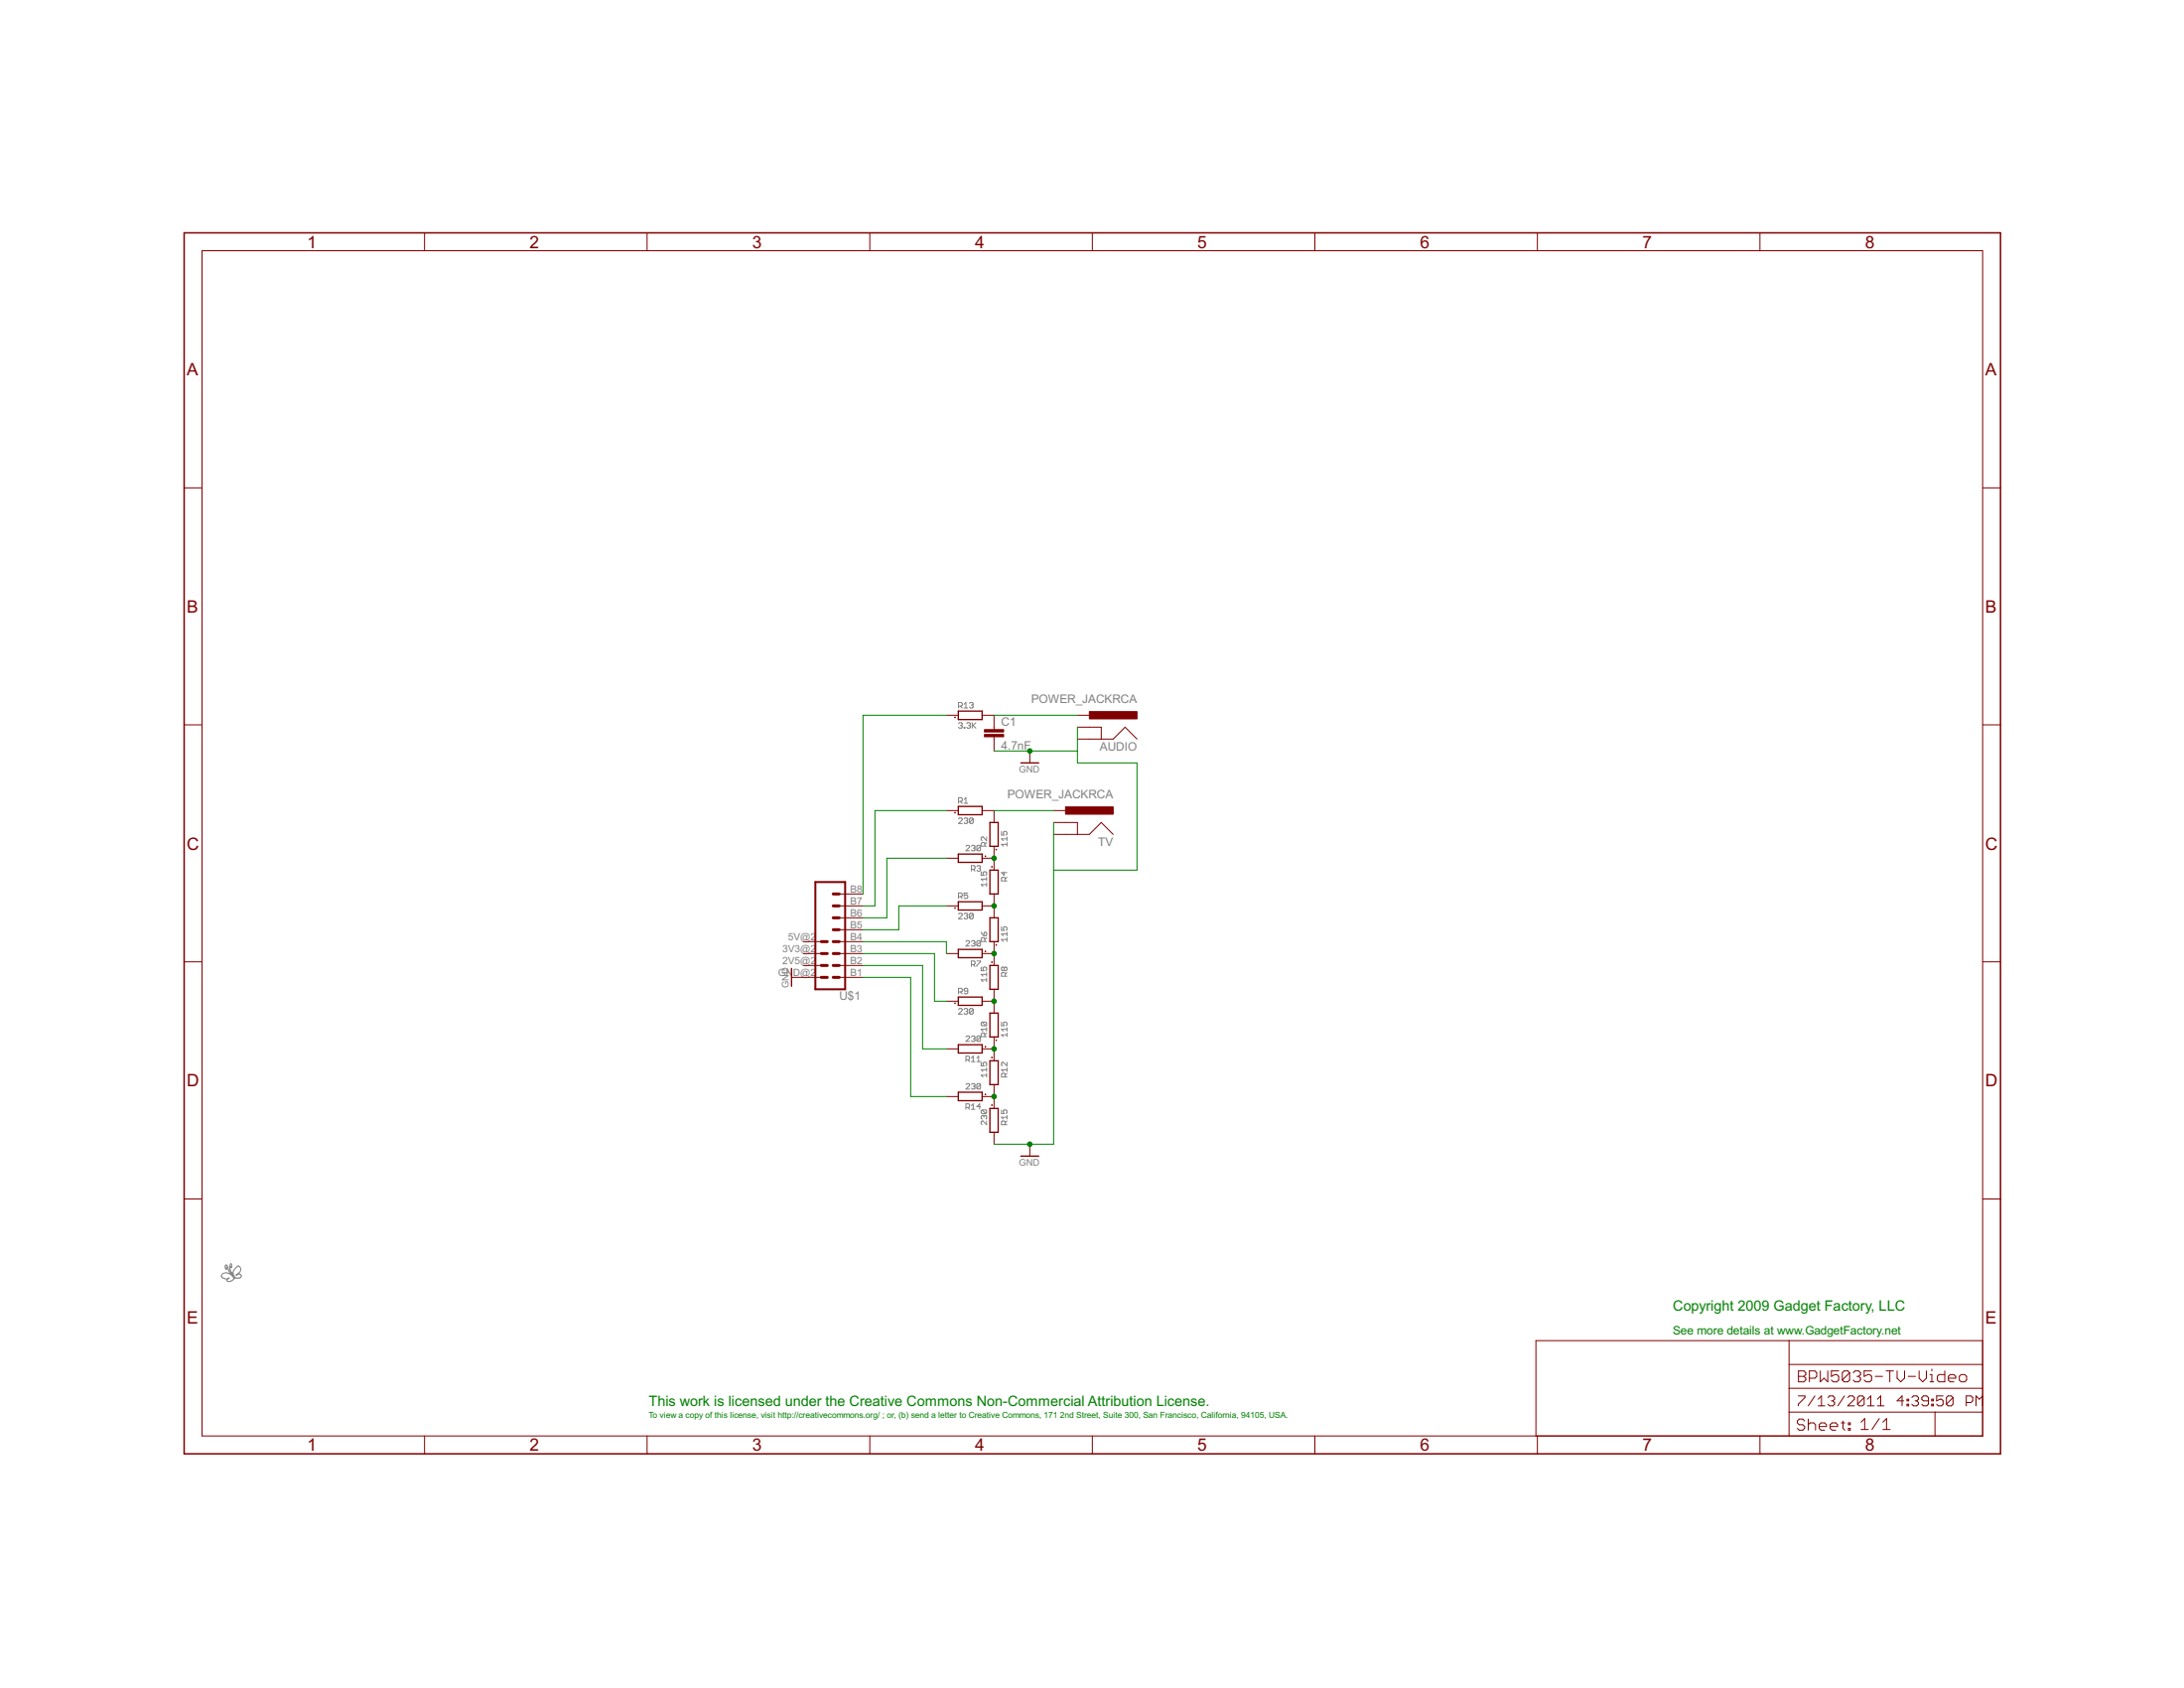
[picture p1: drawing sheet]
<svg xmlns="http://www.w3.org/2000/svg" width="279mm" height="216mm" viewBox="0 0 279 216" stroke-linecap="round" stroke-linejoin="round" font-family="sans-serif">
<g fill="#808080" stroke="#808080" stroke-width=".13">
<path d="M122.6 105.3h.5z"/>
<path d="M122.6 105.3l.5-.4z"/>
<path d="M123.1 104.7v.2z"/>
<path d="M123 104.6l.1 .1z"/>
<path d="M122.7 104.6h.3z"/>
<path d="M122.6 104.7l.1-.1z"/>
<path d="M123.3 104.7l.1-.1z"/>
<path d="M123.4 104.6h.3z"/>
<path d="M123.7 104.6l.1 .1z"/>
<path d="M123.8 104.7v.2z"/>
<path d="M123.7 105l.1-.1z"/>
<path d="M123.6 105h.1z"/>
<path d="M123.7 105l.1 .1z"/>
<path d="M123.8 105.1v.1z"/>
<path d="M123.8 105.2l-.1 .1z"/>
<path d="M123.4 105.3h.3z"/>
<path d="M123.3 105.2l.1 .1z"/>
<path d="M124 104.7v.5z"/>
<path d="M124 104.7l.1-.1z"/>
<path d="M124.1 104.6h.3z"/>
<path d="M124.4 104.6l.1 .1z"/>
<path d="M124.5 104.7v.5z"/>
<path d="M124.5 105.2l-.1 .1z"/>
<path d="M124.1 105.3h.3z"/>
<path d="M124 105.2l.1 .1z"/>
<path d="M124 105.2l.5-.5z"/>
<path d="M128.1 108l.3 .2z"/>
<path d="M128.1 108h.7z"/>
<path d="M128.8 107.8v.4z"/>
<path d="M128.1 107.3l.3 .2z"/>
<path d="M128.1 107.3h.7z"/>
<path d="M128.8 107v.5z"/>
<path d="M128.1 106.3v.5z"/>
<path d="M128.1 106.8h.4z"/>
<path d="M128.4 106.6l.1 .2z"/>
<path d="M128.4 106.5v.1z"/>
<path d="M128.5 106.3l-.1 .2z"/>
<path d="M128.5 106.3h.2z"/>
<path d="M128.7 106.3l.1 .2z"/>
<path d="M128.8 106.5v.2z"/>
<path d="M128.7 106.8l.1-.1z"/>
<path d="M123.6 108.8h.4z"/>
<path d="M123.6 108.8l.4-.4z"/>
<path d="M124 108.2v.2z"/>
<path d="M123.9 108.1l.1 .1z"/>
<path d="M123.7 108.1h.2z"/>
<path d="M123.7 108.1l-.1 .1z"/>
<path d="M124.3 108.2l.1-.1z"/>
<path d="M124.4 108.1h.2z"/>
<path d="M124.6 108.1l.1 .1z"/>
<path d="M124.7 108.2v.2z"/>
<path d="M124.7 108.4l-.1 .1z"/>
<path d="M124.5 108.5h.1z"/>
<path d="M124.6 108.5l.1 .1z"/>
<path d="M124.7 108.6v.1z"/>
<path d="M124.7 108.7l-.1 .1z"/>
<path d="M124.4 108.8h.2z"/>
<path d="M124.3 108.7l.1 .1z"/>
<path d="M125 108.2v.5z"/>
<path d="M125 108.2l.1-.1z"/>
<path d="M125.1 108.1h.2z"/>
<path d="M125.3 108.1l.1 .1z"/>
<path d="M125.4 108.2v.5z"/>
<path d="M125.4 108.7l-.1 .1z"/>
<path d="M125.1 108.8h.2z"/>
<path d="M125 108.7l.1 .1z"/>
<path d="M125 108.7l.4-.5z"/>
<path d="M125.5 113.1l.3 .3z"/>
<path d="M125.5 113.1h.7z"/>
<path d="M126.2 112.9v.5z"/>
<path d="M125.5 112.4l.3 .3z"/>
<path d="M125.5 112.4h.7z"/>
<path d="M126.2 112.2v.5z"/>
<path d="M125.5 111.5v.5z"/>
<path d="M125.5 112h.4z"/>
<path d="M125.8 111.7l.1 .3z"/>
<path d="M125.8 111.6v.1z"/>
<path d="M125.8 111.6l.1-.1z"/>
<path d="M125.9 111.5h.2z"/>
<path d="M126.1 111.5l.1 .1z"/>
<path d="M126.2 111.6v.2z"/>
<path d="M126.2 111.8l-.1 .2z"/>
<path d="M122.6 117.5h.5z"/>
<path d="M122.6 117.5l.5-.4z"/>
<path d="M123.1 116.9v.2z"/>
<path d="M123 116.8l.1 .1z"/>
<path d="M122.7 116.8h.3z"/>
<path d="M122.6 116.9l.1-.1z"/>
<path d="M123.3 116.9l.1-.1z"/>
<path d="M123.4 116.8h.3z"/>
<path d="M123.7 116.8l.1 .1z"/>
<path d="M123.8 116.9v.2z"/>
<path d="M123.7 117.2l.1-.1z"/>
<path d="M123.6 117.2h.1z"/>
<path d="M123.7 117.2l.1 .1z"/>
<path d="M123.8 117.3v.1z"/>
<path d="M123.8 117.4l-.1 .1z"/>
<path d="M123.4 117.5h.3z"/>
<path d="M123.3 117.4l.1 .1z"/>
<path d="M124 116.9v.5z"/>
<path d="M124 116.9l.1-.1z"/>
<path d="M124.1 116.8h.3z"/>
<path d="M124.4 116.8l.1 .1z"/>
<path d="M124.5 116.9v.5z"/>
<path d="M124.5 117.4l-.1 .1z"/>
<path d="M124.1 117.5h.3z"/>
<path d="M124 117.4l.1 .1z"/>
<path d="M124 117.4l.5-.5z"/>
<path d="M128.1 120.2l.3 .2z"/>
<path d="M128.1 120.2h.7z"/>
<path d="M128.8 119.9v.5z"/>
<path d="M128.1 119.5l.3 .2z"/>
<path d="M128.1 119.5h.7z"/>
<path d="M128.8 119.2v.5z"/>
<path d="M128.1 118.5v.5z"/>
<path d="M128.1 119h.4z"/>
<path d="M128.4 118.8l.1 .2z"/>
<path d="M128.4 118.7v.1z"/>
<path d="M128.5 118.5l-.1 .2z"/>
<path d="M128.5 118.5h.2z"/>
<path d="M128.7 118.5l.1 .2z"/>
<path d="M128.8 118.7v.2z"/>
<path d="M128.7 119l.1-.1z"/>
<path d="M123.6 121h.4z"/>
<path d="M123.6 121l.4-.5z"/>
<path d="M124 120.4v.1z"/>
<path d="M123.9 120.3l.1 .1z"/>
<path d="M123.7 120.3h.2z"/>
<path d="M123.7 120.3l-.1 .1z"/>
<path d="M124.3 120.4l.1-.1z"/>
<path d="M124.4 120.3h.2z"/>
<path d="M124.6 120.3l.1 .1z"/>
<path d="M124.7 120.4v.1z"/>
<path d="M124.7 120.5l-.1 .2z"/>
<path d="M124.5 120.7h.1z"/>
<path d="M124.6 120.7l.1 .1z"/>
<path d="M124.7 120.8v.1z"/>
<path d="M124.7 120.9l-.1 .1z"/>
<path d="M124.4 121h.2z"/>
<path d="M124.3 120.9l.1 .1z"/>
<path d="M125 120.4v.5z"/>
<path d="M125 120.4l.1-.1z"/>
<path d="M125.1 120.3h.2z"/>
<path d="M125.3 120.3l.1 .1z"/>
<path d="M125.4 120.4v.5z"/>
<path d="M125.4 120.9l-.1 .1z"/>
<path d="M125.1 121h.2z"/>
<path d="M125 120.9l.1 .1z"/>
<path d="M125 120.9l.4-.5z"/>
<path d="M125.5 125.3l.3 .3z"/>
<path d="M125.5 125.3h.7z"/>
<path d="M126.2 125.1v.5z"/>
<path d="M125.5 124.6l.3 .3z"/>
<path d="M125.5 124.6h.7z"/>
<path d="M126.2 124.4v.5z"/>
<path d="M125.5 123.7v.5z"/>
<path d="M125.5 124.2h.4z"/>
<path d="M125.8 123.9l.1 .3z"/>
<path d="M125.8 123.8v.1z"/>
<path d="M125.8 123.8l.1-.1z"/>
<path d="M125.9 123.7h.2z"/>
<path d="M126.1 123.7l.1 .1z"/>
<path d="M126.2 123.8v.2z"/>
<path d="M126.2 124l-.1 .2z"/>
<path d="M122.6 129.7h.5z"/>
<path d="M122.6 129.7l.5-.5z"/>
<path d="M123.1 129.1v.1z"/>
<path d="M123 129l.1 .1z"/>
<path d="M122.7 129h.3z"/>
<path d="M122.7 129l-.1 .1z"/>
<path d="M123.4 129l-.1 .1z"/>
<path d="M123.4 129h.3z"/>
<path d="M123.7 129l.1 .1z"/>
<path d="M123.8 129.1v.1z"/>
<path d="M123.8 129.2l-.1 .1z"/>
<path d="M123.6 129.3h.1z"/>
<path d="M123.7 129.3l.1 .2z"/>
<path d="M123.8 129.5v.1z"/>
<path d="M123.8 129.6l-.1 .1z"/>
<path d="M123.4 129.7h.3z"/>
<path d="M123.3 129.6l.1 .1z"/>
<path d="M124 129.1v.5z"/>
<path d="M124.1 129l-.1 .1z"/>
<path d="M124.1 129h.3z"/>
<path d="M124.4 129l.1 .1z"/>
<path d="M124.5 129.1v.5z"/>
<path d="M124.5 129.6l-.1 .1z"/>
<path d="M124.1 129.7h.3z"/>
<path d="M124 129.6l.1 .1z"/>
<path d="M124 129.6l.5-.5z"/>
<path d="M128.1 132.4l.3 .2z"/>
<path d="M128.1 132.4h.7z"/>
<path d="M128.8 132.1v.5z"/>
<path d="M128.1 131.7l.3 .2z"/>
<path d="M128.1 131.7h.7z"/>
<path d="M128.8 131.4v.5z"/>
<path d="M128.1 130.7v.5z"/>
<path d="M128.1 131.2h.4z"/>
<path d="M128.4 131l.1 .2z"/>
<path d="M128.4 130.9v.1z"/>
<path d="M128.5 130.7l-.1 .2z"/>
<path d="M128.5 130.7h.2z"/>
<path d="M128.7 130.7l.1 .2z"/>
<path d="M128.8 130.9v.2z"/>
<path d="M128.7 131.2l.1-.1z"/>
<path d="M123.6 133.2h.4z"/>
<path d="M123.6 133.2l.4-.5z"/>
<path d="M124 132.6v.1z"/>
<path d="M123.9 132.5l.1 .1z"/>
<path d="M123.7 132.5h.2z"/>
<path d="M123.7 132.5l-.1 .1z"/>
<path d="M124.3 132.6l.1-.1z"/>
<path d="M124.4 132.5h.2z"/>
<path d="M124.6 132.5l.1 .1z"/>
<path d="M124.7 132.6v.1z"/>
<path d="M124.7 132.7l-.1 .2z"/>
<path d="M124.5 132.9h.1z"/>
<path d="M124.6 132.9l.1 .1z"/>
<path d="M124.7 133v.1z"/>
<path d="M124.7 133.1l-.1 .1z"/>
<path d="M124.4 133.2h.2z"/>
<path d="M124.3 133.1l.1 .1z"/>
<path d="M125 132.6v.5z"/>
<path d="M125 132.6l.1-.1z"/>
<path d="M125.1 132.5h.2z"/>
<path d="M125.3 132.5l.1 .1z"/>
<path d="M125.4 132.6v.5z"/>
<path d="M125.4 133.1l-.1 .1z"/>
<path d="M125.1 133.2h.2z"/>
<path d="M125 133.1l.1 .1z"/>
<path d="M125 133.1l.4-.5z"/>
<path d="M125.5 137.5l.3 .3z"/>
<path d="M125.5 137.5h.7z"/>
<path d="M126.2 137.3v.5z"/>
<path d="M125.5 136.8l.3 .3z"/>
<path d="M125.5 136.8h.7z"/>
<path d="M126.2 136.6v.5z"/>
<path d="M125.5 135.9v.4z"/>
<path d="M125.5 136.3h.4z"/>
<path d="M125.8 136.1l.1 .2z"/>
<path d="M125.8 136v.1z"/>
<path d="M125.8 136l.1-.1z"/>
<path d="M125.9 135.9h.2z"/>
<path d="M126.1 135.9l.1 .1z"/>
<path d="M126.2 136v.2z"/>
<path d="M126.2 136.2l-.1 .1z"/>
<path d="M122.6 92.5l.1-.1z"/>
<path d="M122.7 92.4h.3z"/>
<path d="M123 92.4l.1 .1z"/>
<path d="M123.1 92.5v.2z"/>
<path d="M123.1 92.7l-.1 .1z"/>
<path d="M122.9 92.8h.1z"/>
<path d="M123 92.8l.1 .1z"/>
<path d="M123.1 92.9v.1z"/>
<path d="M123 93.1l.1-.1z"/>
<path d="M122.7 93.1h.3z"/>
<path d="M122.6 93l.1 .1z"/>
<path d="M123.3 93v.1z"/>
<path d="M123.3 93h.1z"/>
<path d="M123.4 93v.1z"/>
<path d="M123.3 93.1h.1z"/>
<path d="M123.7 92.5l.1-.1z"/>
<path d="M123.8 92.4h.2z"/>
<path d="M124 92.4l.1 .1z"/>
<path d="M124.1 92.5v.2z"/>
<path d="M124.1 92.7l-.1 .1z"/>
<path d="M123.9 92.8h.1z"/>
<path d="M124 92.8l.1 .1z"/>
<path d="M124.1 92.9v.1z"/>
<path d="M124.1 93l-.1 .1z"/>
<path d="M123.8 93.1h.2z"/>
<path d="M123.7 93l.1 .1z"/>
<path d="M124.4 92.4v.7z"/>
<path d="M124.4 92.9l.4-.5z"/>
<path d="M124.5 92.8l.3 .3z"/>
<path d="M123.6 139.3h.4z"/>
<path d="M123.6 139.3l.4-.5z"/>
<path d="M124 138.7v.1z"/>
<path d="M123.9 138.6l.1 .1z"/>
<path d="M123.7 138.6h.2z"/>
<path d="M123.6 138.7l.1-.1z"/>
<path d="M124.3 138.7l.1-.1z"/>
<path d="M124.4 138.6h.2z"/>
<path d="M124.6 138.6l.1 .1z"/>
<path d="M124.7 138.7v.1z"/>
<path d="M124.7 138.8l-.1 .1z"/>
<path d="M124.5 138.9h.1z"/>
<path d="M124.6 138.9l.1 .2z"/>
<path d="M124.7 139.1v.1z"/>
<path d="M124.7 139.2l-.1 .1z"/>
<path d="M124.4 139.3h.2z"/>
<path d="M124.3 139.2l.1 .1z"/>
<path d="M125 138.7v.5z"/>
<path d="M125 138.7l.1-.1z"/>
<path d="M125.1 138.6h.2z"/>
<path d="M125.3 138.6l.1 .1z"/>
<path d="M125.4 138.7v.5z"/>
<path d="M125.3 139.3l.1-.1z"/>
<path d="M125.1 139.3h.2z"/>
<path d="M125 139.2l.1 .1z"/>
<path d="M125.4 138.7l-.4 .5z"/>
<path d="M126.2 143.4v.4z"/>
<path d="M125.8 143.4l.4 .4z"/>
<path d="M125.6 143.4h.2z"/>
<path d="M125.5 143.5l.1-.1z"/>
<path d="M125.5 143.5v.2z"/>
<path d="M125.5 143.7l.1 .1z"/>
<path d="M125.5 143l.1 .1z"/>
<path d="M125.5 142.8v.2z"/>
<path d="M125.5 142.8l.1-.1z"/>
<path d="M125.6 142.7h.2z"/>
<path d="M125.8 142.7l.1 .1z"/>
<path d="M125.9 142.8v.1z"/>
<path d="M126 142.7l-.1 .1z"/>
<path d="M126 142.7h.1z"/>
<path d="M126.1 142.7l.1 .1z"/>
<path d="M126.2 142.8v.2z"/>
<path d="M126.2 143l-.1 .1z"/>
<path d="M125.6 142.4h.5z"/>
<path d="M125.5 142.3l.1 .1z"/>
<path d="M125.5 142.1v.2z"/>
<path d="M125.5 142.1l.1-.1z"/>
<path d="M125.6 142h.5z"/>
<path d="M126.1 142l.1 .1z"/>
<path d="M126.2 142.1v.2z"/>
<path d="M126.2 142.3l-.1 .1z"/>
<path d="M125.6 142l.5 .4z"/>
<path d="M122.6 102v.7z"/>
<path d="M122.6 102h.4z"/>
<path d="M123 102l.1 .2z"/>
<path d="M123.1 102.2v.2z"/>
<path d="M123.1 102.4l-.1 .1z"/>
<path d="M122.6 102.5h.4z"/>
<path d="M122.9 102.5l.2 .2z"/>
<path d="M123.3 102.3l.3-.3z"/>
<path d="M123.6 102v.7z"/>
<path d="M123.3 102.7h.5z"/>
<path d="M125.5 108.2h.7z"/>
<path d="M125.5 107.9v.3z"/>
<path d="M125.5 107.9l.1-.1z"/>
<path d="M125.6 107.8h.3z"/>
<path d="M125.9 107.8l.1 .1z"/>
<path d="M126 107.9v.3z"/>
<path d="M126 108l.2-.2z"/>
<path d="M126.2 107v.5z"/>
<path d="M125.8 107l.4 .5z"/>
<path d="M125.6 107h.2z"/>
<path d="M125.6 107l-.1 .2z"/>
<path d="M125.5 107.2v.2z"/>
<path d="M125.5 107.4l.1 .1z"/>
<path d="M124.3 110.7v.7z"/>
<path d="M124.3 110.7h.3z"/>
<path d="M124.6 110.7l.1 .1z"/>
<path d="M124.7 110.8v.3z"/>
<path d="M124.7 111.1l-.1 .1z"/>
<path d="M124.3 111.2h.3z"/>
<path d="M124.5 111.2l.2 .2z"/>
<path d="M125 110.8l.1-.1z"/>
<path d="M125.1 110.7h.2z"/>
<path d="M125.3 110.7l.1 .1z"/>
<path d="M125.4 110.8v.2z"/>
<path d="M125.4 111l-.1 .1z"/>
<path d="M125.2 111.1h.1z"/>
<path d="M125.3 111.1l.1 .1z"/>
<path d="M125.4 111.2v.1z"/>
<path d="M125.4 111.3l-.1 .1z"/>
<path d="M125.1 111.4h.2z"/>
<path d="M125 111.3l.1 .1z"/>
<path d="M128.1 112.7h.7z"/>
<path d="M128.1 112.3v.4z"/>
<path d="M128.1 112.3l.1-.1z"/>
<path d="M128.2 112.2h.3z"/>
<path d="M128.5 112.2l.1 .1z"/>
<path d="M128.6 112.3v.4z"/>
<path d="M128.6 112.4l.2-.2z"/>
<path d="M128.1 111.6h.7z"/>
<path d="M128.1 111.6l.4 .4z"/>
<path d="M128.5 111.5v.5z"/>
<path d="M122.6 114.2v.7z"/>
<path d="M122.6 114.2h.4z"/>
<path d="M123 114.2l.1 .1z"/>
<path d="M123.1 114.3v.3z"/>
<path d="M123 114.7l.1-.1z"/>
<path d="M122.6 114.7h.4z"/>
<path d="M122.9 114.7l.2 .2z"/>
<path d="M123.3 114.2h.5z"/>
<path d="M123.3 114.2v.4z"/>
<path d="M123.3 114.6l.3-.2z"/>
<path d="M123.6 114.4h.1z"/>
<path d="M123.7 114.4l.1 .2z"/>
<path d="M123.8 114.6v.2z"/>
<path d="M123.7 114.9l.1-.1z"/>
<path d="M123.4 114.9h.3z"/>
<path d="M123.3 114.8l.1 .1z"/>
<path d="M125.5 120.4h.7z"/>
<path d="M125.5 120.1v.3z"/>
<path d="M125.5 120.1l.1-.2z"/>
<path d="M125.6 119.9h.3z"/>
<path d="M125.9 119.9l.1 .2z"/>
<path d="M126 120.1v.3z"/>
<path d="M126 120.2l.2-.3z"/>
<path d="M125.5 119.2l.1 .3z"/>
<path d="M125.6 119.5l.3 .2z"/>
<path d="M125.9 119.7h.2z"/>
<path d="M126.1 119.7l.1-.1z"/>
<path d="M126.2 119.4v.2z"/>
<path d="M126.1 119.2l.1 .2z"/>
<path d="M126 119.2h.1z"/>
<path d="M126 119.2l-.1 .2z"/>
<path d="M125.9 119.4v.3z"/>
<path d="M124.3 122.9v.7z"/>
<path d="M124.3 122.9h.3z"/>
<path d="M124.6 122.9l.1 .1z"/>
<path d="M124.7 123v.3z"/>
<path d="M124.7 123.3l-.1 .1z"/>
<path d="M124.3 123.4h.3z"/>
<path d="M124.5 123.4l.2 .2z"/>
<path d="M125 122.9h.4z"/>
<path d="M125.4 122.9v.1z"/>
<path d="M125.4 123l-.4 .5z"/>
<path d="M125 123.5v.1z"/>
<path d="M128.1 124.9h.7z"/>
<path d="M128.1 124.5v.4z"/>
<path d="M128.1 124.5l.1-.1z"/>
<path d="M128.2 124.4h.3z"/>
<path d="M128.5 124.4l.1 .1z"/>
<path d="M128.6 124.5v.4z"/>
<path d="M128.8 124.4l-.2 .2z"/>
<path d="M128.1 124l.1 .2z"/>
<path d="M128.1 123.8v.2z"/>
<path d="M128.1 123.8l.1-.1z"/>
<path d="M128.2 123.7h.2z"/>
<path d="M128.4 123.7l.1 .1z"/>
<path d="M128.5 123.8l.1-.1z"/>
<path d="M128.6 123.7h.1z"/>
<path d="M128.7 123.7l.1 .1z"/>
<path d="M128.8 123.8v.2z"/>
<path d="M128.8 124l-.1 .2z"/>
<path d="M128.6 124.2h.1z"/>
<path d="M128.5 124l.1 .2z"/>
<path d="M128.5 124l-.1 .2z"/>
<path d="M128.2 124.2h.2z"/>
<path d="M128.5 123.8v.2z"/>
<path d="M122.6 126.4v.7z"/>
<path d="M122.6 126.4h.4z"/>
<path d="M123 126.4l.1 .1z"/>
<path d="M123.1 126.5v.3z"/>
<path d="M123 126.9l.1-.1z"/>
<path d="M122.6 126.9h.4z"/>
<path d="M122.9 126.9l.2 .2z"/>
<path d="M123.3 127l.1 .1z"/>
<path d="M123.4 127.1h.3z"/>
<path d="M123.7 127.1l.1-.1z"/>
<path d="M123.8 126.5v.5z"/>
<path d="M123.7 126.4l.1 .1z"/>
<path d="M123.4 126.4h.3z"/>
<path d="M123.4 126.4l-.1 .1z"/>
<path d="M123.3 126.5v.1z"/>
<path d="M123.3 126.6l.1 .2z"/>
<path d="M123.4 126.8h.4z"/>
<path d="M125.5 132.6h.7z"/>
<path d="M125.5 132.2v.4z"/>
<path d="M125.5 132.2l.1-.1z"/>
<path d="M125.6 132.1h.3z"/>
<path d="M125.9 132.1l.1 .1z"/>
<path d="M126 132.2v.4z"/>
<path d="M126.2 132.1l-.2 .3z"/>
<path d="M125.5 131.7l.3 .2z"/>
<path d="M125.5 131.7h.7z"/>
<path d="M126.2 131.4v.5z"/>
<path d="M125.6 131.2h.5z"/>
<path d="M125.5 131.1l.1 .1z"/>
<path d="M125.5 130.9v.2z"/>
<path d="M125.5 130.9l.1-.2z"/>
<path d="M125.6 130.7h.5z"/>
<path d="M126.1 130.7l.1 .2z"/>
<path d="M126.2 130.9v.2z"/>
<path d="M126.2 131.1l-.1 .1z"/>
<path d="M125.6 130.7l.5 .5z"/>
<path d="M123.6 135.1v.7z"/>
<path d="M123.6 135.1h.3z"/>
<path d="M123.9 135.1l.1 .1z"/>
<path d="M124 135.2v.2z"/>
<path d="M124 135.4l-.1 .2z"/>
<path d="M123.6 135.6h.3z"/>
<path d="M123.8 135.6l.2 .2z"/>
<path d="M124.3 135.3l.2-.2z"/>
<path d="M124.5 135.1v.7z"/>
<path d="M124.3 135.8h.4z"/>
<path d="M125 135.3l.2-.2z"/>
<path d="M125.2 135.1v.7z"/>
<path d="M125 135.8h.4z"/>
<path d="M128.1 137.8h.7z"/>
<path d="M128.1 137.4v.4z"/>
<path d="M128.1 137.4l.1-.1z"/>
<path d="M128.2 137.3h.3z"/>
<path d="M128.5 137.3l.1 .1z"/>
<path d="M128.6 137.4v.4z"/>
<path d="M128.6 137.5l.2-.2z"/>
<path d="M128.1 136.8l.3 .3z"/>
<path d="M128.1 136.8h.7z"/>
<path d="M128.8 136.6v.5z"/>
<path d="M128.8 135.9v.4z"/>
<path d="M128.4 135.9l.4 .4z"/>
<path d="M128.2 135.9h.2z"/>
<path d="M128.2 135.9l-.1 .1z"/>
<path d="M128.1 136v.2z"/>
<path d="M128.1 136.2l.1 .1z"/>
<path d="M122.6 89.9v.7z"/>
<path d="M122.6 89.9h.4z"/>
<path d="M123 89.9l.1 .1z"/>
<path d="M123.1 90v.2z"/>
<path d="M123.1 90.2l-.1 .1z"/>
<path d="M122.6 90.3h.4z"/>
<path d="M122.9 90.3l.2 .3z"/>
<path d="M123.3 90.1l.3-.2z"/>
<path d="M123.6 89.9v.7z"/>
<path d="M123.3 90.6h.5z"/>
<path d="M124 90l.1-.1z"/>
<path d="M124.1 89.9h.3z"/>
<path d="M124.4 89.9l.1 .1z"/>
<path d="M124.5 90v.1z"/>
<path d="M124.4 90.2l.1-.1z"/>
<path d="M124.3 90.2h.1z"/>
<path d="M124.4 90.2l.1 .1z"/>
<path d="M124.5 90.3v.1z"/>
<path d="M124.5 90.4l-.1 .2z"/>
<path d="M124.1 90.6h.3z"/>
<path d="M124 90.4l.1 .2z"/>
<path d="M123.6 141.2v.7z"/>
<path d="M123.6 141.2h.3z"/>
<path d="M123.9 141.2l.1 .1z"/>
<path d="M124 141.3v.2z"/>
<path d="M124 141.5l-.1 .1z"/>
<path d="M123.6 141.6h.3z"/>
<path d="M123.8 141.6l.2 .3z"/>
<path d="M124.5 141.2l-.2 .2z"/>
<path d="M124.5 141.2v.7z"/>
<path d="M124.3 141.9h.4z"/>
<path d="M125.3 141.2v.7z"/>
<path d="M125.3 141.2l-.3 .3z"/>
<path d="M125 141.5h.4z"/>
<path d="M128.1 143.8h.7z"/>
<path d="M128.1 143.5v.3z"/>
<path d="M128.1 143.5l.1-.1z"/>
<path d="M128.2 143.4h.3z"/>
<path d="M128.5 143.4l.1 .1z"/>
<path d="M128.6 143.5v.3z"/>
<path d="M128.6 143.6l.2-.2z"/>
<path d="M128.1 142.9l.3 .2z"/>
<path d="M128.1 142.9h.7z"/>
<path d="M128.8 142.7v.4z"/>
<path d="M128.1 142v.4z"/>
<path d="M128.1 142.4h.4z"/>
<path d="M128.4 142.2l.1 .2z"/>
<path d="M128.4 142.1v.1z"/>
<path d="M128.5 142l-.1 .1z"/>
<path d="M128.5 142h.2z"/>
<path d="M128.7 142l.1 .1z"/>
<path d="M128.8 142.1v.2z"/>
<path d="M128.7 142.4l.1-.1z"/>
<path d="M29 162.1v.2z"/>
<path d="M29.4 162.8h.1z"/>
<path d="M29.4 162.3l.1 .2z"/>
<path d="M29.1 162.8l.3 .1z"/>
<path d="M29.1 163.6l-.1 .1z"/>
<path d="M30.3 163l.1-.1z"/>
<path d="M30.4 162.9h.1z"/>
<path d="M29.5 163l.2 .1z"/>
<path d="M29.7 162.8v.1z"/>
<path d="M29.7 163.1l.3 .3z"/>
<path d="M29.7 163l.3 .4z"/>
<path d="M29.7 163l.2 .3z"/>
<path d="M29.8 163v.1z"/>
</g>
<g fill="#800000" stroke="#800000" stroke-width=".13">
<path d="M196.5 183.7h32.4z"/>
<path d="M228.9 183.7h18.6z"/>
<path d="M247.5 183.7h6.1z"/>
<path d="M253.6 180.6v3.1z"/>
<path d="M253.6 177.6v3z"/>
<path d="M253.6 174.5v3.1z"/>
<path d="M253.6 171.5v3z"/>
<path d="M196.5 171.5v12.2z"/>
<path d="M196.5 171.5h32.4z"/>
<path d="M228.9 171.5h24.7z"/>
<path d="M247.5 180.6v3.1z"/>
<path d="M247.5 180.6h6.1z"/>
<path d="M228.9 180.6h18.6z"/>
<path d="M228.9 180.6v3.1z"/>
<path d="M228.9 177.6v3z"/>
<path d="M228.9 177.6h24.7z"/>
<path d="M228.9 174.5v3.1z"/>
<path d="M228.9 174.5h24.7z"/>
<path d="M228.9 171.5v3z"/>
<path d="M230.1 175.3v1.4z"/>
<path d="M230.1 175.3h.7z"/>
<path d="M230.8 175.3l.2 .3z"/>
<path d="M231 175.6v.2z"/>
<path d="M231 175.8l-.2 .2z"/>
<path d="M230.8 176l.2 .3z"/>
<path d="M231 176.3v.2z"/>
<path d="M231 176.5l-.2 .2z"/>
<path d="M230.1 176.7h.7z"/>
<path d="M230.1 176h.7z"/>
<path d="M231.5 175.3v1.4z"/>
<path d="M231.5 175.3h.7z"/>
<path d="M232.2 175.3l.2 .3z"/>
<path d="M232.4 175.6v.4z"/>
<path d="M232.2 176.3l.2-.3z"/>
<path d="M231.5 176.3h.7z"/>
<path d="M232.9 175.3v1.4z"/>
<path d="M232.9 176.7l.4-.4z"/>
<path d="M233.3 176.3l.5 .4z"/>
<path d="M233.8 175.3v1.4z"/>
<path d="M234.3 175.3h.9z"/>
<path d="M234.3 175.3v.7z"/>
<path d="M234.3 176l.5-.2z"/>
<path d="M234.8 175.8h.2z"/>
<path d="M235 175.8l.2 .2z"/>
<path d="M235.2 176v.5z"/>
<path d="M235.2 176.5l-.2 .2z"/>
<path d="M234.5 176.7h.5z"/>
<path d="M234.3 176.5l.2 .2z"/>
<path d="M235.7 175.6v.9z"/>
<path d="M235.7 175.6l.2-.3z"/>
<path d="M235.9 175.3h.5z"/>
<path d="M236.4 175.3l.2 .3z"/>
<path d="M236.6 175.6v.9z"/>
<path d="M236.6 176.5l-.2 .2z"/>
<path d="M235.9 176.7h.5z"/>
<path d="M235.7 176.5l.2 .2z"/>
<path d="M235.7 176.5l.9-.9z"/>
<path d="M237.1 175.6l.2-.3z"/>
<path d="M237.3 175.3h.5z"/>
<path d="M237.8 175.3l.2 .3z"/>
<path d="M238 175.6v.2z"/>
<path d="M238 175.8l-.2 .2z"/>
<path d="M237.6 176h.2z"/>
<path d="M237.8 176l.2 .3z"/>
<path d="M238 176.3v.2z"/>
<path d="M238 176.5l-.2 .2z"/>
<path d="M237.3 176.7h.5z"/>
<path d="M237.1 176.5l.2 .2z"/>
<path d="M238.5 175.3h.9z"/>
<path d="M238.5 175.3v.7z"/>
<path d="M238.5 176l.5-.2z"/>
<path d="M239 175.8h.2z"/>
<path d="M239.2 175.8l.2 .2z"/>
<path d="M239.4 176v.5z"/>
<path d="M239.2 176.7l.2-.2z"/>
<path d="M238.7 176.7h.5z"/>
<path d="M238.5 176.5l.2 .2z"/>
<path d="M239.9 176h.9z"/>
<path d="M241.8 175.3v1.4z"/>
<path d="M241.3 175.3h.9z"/>
<path d="M242.7 175.3v1z"/>
<path d="M242.7 176.3l.5 .4z"/>
<path d="M243.2 176.7l.4-.4z"/>
<path d="M243.6 175.3v1z"/>
<path d="M244.1 176h.9z"/>
<path d="M245.5 175.3v1z"/>
<path d="M245.5 176.3l.5 .4z"/>
<path d="M246 176.7l.4-.4z"/>
<path d="M246.4 175.3v1z"/>
<path d="M246.9 175.8h.2z"/>
<path d="M247.1 175.8v.9z"/>
<path d="M246.9 176.7h.5z"/>
<path d="M247.1 175.1v.2z"/>
<path d="M248.8 175.3v1.4z"/>
<path d="M248.1 176.7h.7z"/>
<path d="M247.8 176.5l.3 .2z"/>
<path d="M247.8 176v.5z"/>
<path d="M248.1 175.8l-.3 .2z"/>
<path d="M248.1 175.8h.7z"/>
<path d="M249.5 176.7h.5z"/>
<path d="M249.3 176.5l.2 .2z"/>
<path d="M249.3 176v.5z"/>
<path d="M249.3 176l.2-.2z"/>
<path d="M249.5 175.8h.5z"/>
<path d="M250 175.8l.2 .2z"/>
<path d="M250.2 176v.3z"/>
<path d="M249.3 176.3h.9z"/>
<path d="M250.9 176.7h.5z"/>
<path d="M251.4 176.7l.2-.2z"/>
<path d="M251.6 176v.5z"/>
<path d="M251.4 175.8l.2 .2z"/>
<path d="M250.9 175.8h.5z"/>
<path d="M250.9 175.8l-.2 .2z"/>
<path d="M250.7 176v.5z"/>
<path d="M250.7 176.5l.2 .2z"/>
<path d="M230.1 178.5h.8z"/>
<path d="M230.9 178.5v.3z"/>
<path d="M230.9 178.8l-.8 .8z"/>
<path d="M230.1 179.6v.2z"/>
<path d="M232.2 178.5l-.9 1.3z"/>
<path d="M232.6 179l.4-.5z"/>
<path d="M233 178.5v1.3z"/>
<path d="M232.6 179.8h.8z"/>
<path d="M233.8 178.8l.3-.3z"/>
<path d="M234.1 178.5h.4z"/>
<path d="M234.5 178.5l.2 .3z"/>
<path d="M234.7 178.8v.2z"/>
<path d="M234.7 179l-.2 .2z"/>
<path d="M234.3 179.2h.2z"/>
<path d="M234.5 179.2l.2 .2z"/>
<path d="M234.7 179.4v.2z"/>
<path d="M234.7 179.6l-.2 .2z"/>
<path d="M234.1 179.8h.4z"/>
<path d="M233.8 179.6l.3 .2z"/>
<path d="M236 178.5l-.9 1.3z"/>
<path d="M236.4 179.8h.8z"/>
<path d="M236.4 179.8l.8-.8z"/>
<path d="M237.2 178.8v.2z"/>
<path d="M237 178.5l.2 .3z"/>
<path d="M236.6 178.5h.4z"/>
<path d="M236.6 178.5l-.2 .3z"/>
<path d="M237.6 178.8v.8z"/>
<path d="M237.8 178.5l-.2 .3z"/>
<path d="M237.8 178.5h.5z"/>
<path d="M238.3 178.5l.2 .3z"/>
<path d="M238.5 178.8v.8z"/>
<path d="M238.5 179.6l-.2 .2z"/>
<path d="M237.8 179.8h.5z"/>
<path d="M237.6 179.6l.2 .2z"/>
<path d="M237.6 179.6l.9-.8z"/>
<path d="M238.9 179l.4-.5z"/>
<path d="M239.3 178.5v1.3z"/>
<path d="M238.9 179.8h.9z"/>
<path d="M240.2 179l.4-.5z"/>
<path d="M240.6 178.5v1.3z"/>
<path d="M240.2 179.8h.8z"/>
<path d="M243.3 178.5v1.3z"/>
<path d="M243.3 178.5l-.6 .7z"/>
<path d="M242.7 179.2h.8z"/>
<path d="M244 179h.2z"/>
<path d="M244.2 179v.2z"/>
<path d="M244 179.2h.2z"/>
<path d="M244 179v.2z"/>
<path d="M244 179.6h.2z"/>
<path d="M244.2 179.6v.2z"/>
<path d="M244 179.8h.2z"/>
<path d="M244 179.6v.2z"/>
<path d="M244.6 178.8l.2-.3z"/>
<path d="M244.8 178.5h.4z"/>
<path d="M245.2 178.5l.2 .3z"/>
<path d="M245.4 178.8v.2z"/>
<path d="M245.4 179l-.2 .2z"/>
<path d="M245 179.2h.2z"/>
<path d="M245.2 179.2l.2 .2z"/>
<path d="M245.4 179.4v.2z"/>
<path d="M245.4 179.6l-.2 .2z"/>
<path d="M244.8 179.8h.4z"/>
<path d="M244.6 179.6l.2 .2z"/>
<path d="M245.9 179.6l.2 .2z"/>
<path d="M246.1 179.8h.4z"/>
<path d="M246.5 179.8l.2-.2z"/>
<path d="M246.7 178.8v.8z"/>
<path d="M246.5 178.5l.2 .3z"/>
<path d="M246.1 178.5h.4z"/>
<path d="M246.1 178.5l-.2 .3z"/>
<path d="M245.9 178.8v.2z"/>
<path d="M245.9 179l.2 .2z"/>
<path d="M246.1 179.2h.6z"/>
<path d="M247.1 179h.2z"/>
<path d="M247.3 179v.2z"/>
<path d="M247.1 179.2h.2z"/>
<path d="M247.1 179v.2z"/>
<path d="M247.1 179.6h.2z"/>
<path d="M247.3 179.6v.2z"/>
<path d="M247.1 179.8h.2z"/>
<path d="M247.1 179.6v.2z"/>
<path d="M247.8 178.5h.8z"/>
<path d="M247.8 178.5v.7z"/>
<path d="M247.8 179.2l.4-.2z"/>
<path d="M248.2 179h.2z"/>
<path d="M248.4 179l.2 .2z"/>
<path d="M248.6 179.2v.4z"/>
<path d="M248.6 179.6l-.2 .2z"/>
<path d="M248 179.8h.4z"/>
<path d="M247.8 179.6l.2 .2z"/>
<path d="M249 178.8v.8z"/>
<path d="M249 178.8l.2-.3z"/>
<path d="M249.2 178.5h.4z"/>
<path d="M249.6 178.5l.3 .3z"/>
<path d="M249.9 178.8v.8z"/>
<path d="M249.9 179.6l-.3 .2z"/>
<path d="M249.2 179.8h.4z"/>
<path d="M249 179.6l.2 .2z"/>
<path d="M249 179.6l.9-.8z"/>
<path d="M251.5 178.5v1.3z"/>
<path d="M251.5 178.5h.7z"/>
<path d="M252.2 178.5l.2 .3z"/>
<path d="M252.4 178.8v.4z"/>
<path d="M252.4 179.2l-.2 .2z"/>
<path d="M251.5 179.4h.7z"/>
<path d="M252.8 178.5v1.3z"/>
<path d="M252.8 178.5l.4 .5z"/>
<path d="M253.6 178.5l-.4 .5z"/>
<path d="M253.6 178.5v1.3z"/>
<path d="M238.1 181.9l.4-.5z"/>
<path d="M238.5 181.4v1.4z"/>
<path d="M238.1 182.8h.9z"/>
<path d="M240.4 181.4l-.9 1.4z"/>
<path d="M240.9 181.9l.4-.5z"/>
<path d="M241.3 181.4v1.4z"/>
<path d="M240.9 182.8h.9z"/>
<path d="M230.6 181.5l.3 .3z"/>
<path d="M230.2 181.5h.4z"/>
<path d="M230.2 181.5l-.3 .3z"/>
<path d="M229.9 181.8v.2z"/>
<path d="M229.9 182l.3 .2z"/>
<path d="M230.2 182.2h.4z"/>
<path d="M230.6 182.2l.3 .3z"/>
<path d="M230.9 182.5v.2z"/>
<path d="M230.9 182.7l-.3 .2z"/>
<path d="M230.2 182.9h.4z"/>
<path d="M229.9 182.7l.3 .2z"/>
<path d="M231.3 181.5v1.4z"/>
<path d="M231.3 182.2l.3-.2z"/>
<path d="M231.6 182h.4z"/>
<path d="M232 182l.3 .2z"/>
<path d="M232.3 182.2v.7z"/>
<path d="M233 182.9h.4z"/>
<path d="M232.7 182.7l.3 .2z"/>
<path d="M232.7 182.2v.5z"/>
<path d="M233 182l-.3 .2z"/>
<path d="M233 182h.4z"/>
<path d="M233.4 182l.3 .2z"/>
<path d="M233.7 182.2v.3z"/>
<path d="M232.7 182.5h1z"/>
<path d="M234.4 182.9h.4z"/>
<path d="M234.1 182.7l.3 .2z"/>
<path d="M234.1 182.2v.5z"/>
<path d="M234.1 182.2l.3-.2z"/>
<path d="M234.4 182h.4z"/>
<path d="M234.8 182l.3 .2z"/>
<path d="M235.1 182.2v.3z"/>
<path d="M234.1 182.5h1z"/>
<path d="M235.8 181.8v.9z"/>
<path d="M235.8 182.7l.2 .2z"/>
<path d="M235.5 182h.5z"/>
<path d="M236.5 182h.2z"/>
<path d="M236.7 182v.2z"/>
<path d="M236.5 182.2h.2z"/>
<path d="M236.5 182v.2z"/>
<path d="M236.5 182.7h.2z"/>
<path d="M236.7 182.7v.2z"/>
<path d="M236.5 182.9h.2z"/>
<path d="M236.5 182.7v.2z"/>
<path d="M25.8 32.1v151.6z"/>
<path d="M23.6 62.4h2.2z"/>
<path d="M23.6 92.7h2.2z"/>
<path d="M23.6 123h2.2z"/>
<path d="M23.6 153.4h2.2z"/>
<path d="M25.8 183.7h227.8z"/>
<path d="M54.3 183.7v2.2z"/>
<path d="M82.8 183.7v2.2z"/>
<path d="M111.3 183.7v2.2z"/>
<path d="M139.7 183.7v2.2z"/>
<path d="M168.2 183.7v2.2z"/>
<path d="M196.7 183.7v2.2z"/>
<path d="M225.1 183.7v2.2z"/>
<path d="M253.6 32.1v151.6z"/>
<path d="M253.6 62.4h2.3z"/>
<path d="M253.6 92.7h2.3z"/>
<path d="M253.6 123h2.3z"/>
<path d="M253.6 153.4h2.3z"/>
<path d="M25.8 32.1h227.8z"/>
<path d="M54.3 29.8v2.3z"/>
<path d="M82.8 29.8v2.3z"/>
<path d="M111.3 29.8v2.3z"/>
<path d="M139.7 29.8v2.3z"/>
<path d="M168.2 29.8v2.3z"/>
<path d="M196.7 29.8v2.3z"/>
<path d="M225.1 29.8v2.3z"/>
<path d="M107.4 114.3h3z"/>
<path d="M107.4 115.9h3z"/>
<path d="M107.4 117.4h3z"/>
<path d="M107.4 118.9h3z"/>
<path d="M107.4 120.4h3z"/>
<path d="M107.4 122h3z"/>
<path d="M107.4 123.5h3z"/>
<path d="M107.4 125h3z"/>
<path d="M102.8 120.4h3z"/>
<path d="M102.8 122h3z"/>
<path d="M102.8 123.5h3z"/>
<path d="M102.8 125h3z"/>
<path d="M101.3 125h1.5z"/>
<path d="M121.1 103.7h1.5z"/>
<path d="M125.6 103.7h1.6z"/>
<path d="M127.2 108.2v1.6z"/>
<path d="M127.2 103.7v1.5z"/>
<path d="M125.6 109.8h1.6z"/>
<path d="M121.1 109.8h1.5z"/>
<path d="M127.2 109.8v1.5z"/>
<path d="M127.2 114.3v1.6z"/>
<path d="M121.1 115.9h1.5z"/>
<path d="M125.6 115.9h1.6z"/>
<path d="M127.2 120.4v1.6z"/>
<path d="M127.2 115.9v1.5z"/>
<path d="M125.6 122h1.6z"/>
<path d="M121.1 122h1.5z"/>
<path d="M127.2 122v1.5z"/>
<path d="M127.2 126.5v1.6z"/>
<path d="M121.1 128.1h1.5z"/>
<path d="M125.6 128.1h1.6z"/>
<path d="M127.2 132.6v1.6z"/>
<path d="M127.2 128.1v1.5z"/>
<path d="M125.6 134.2h1.6z"/>
<path d="M121.1 134.2h1.5z"/>
<path d="M127.2 134.2v1.5z"/>
<path d="M127.2 138.7v1.6z"/>
<path d="M121.1 91.5h1.5z"/>
<path d="M125.6 91.5h1.6z"/>
<path d="M127.2 91.5v1.5z"/>
<path d="M127.2 94.5v1.6z"/>
<path d="M127.2 93v.3z"/>
<path d="M127.2 94.2v.3z"/>
<path d="M143.9 93l1.6 1.5z"/>
<path d="M143.9 93l-1.5 1.5z"/>
<path d="M140.9 94.5h1.5z"/>
<path d="M139.4 94.5h1.5z"/>
<path d="M140.9 93v1.5z"/>
<path d="M139.4 93h1.5z"/>
<path d="M137.8 93h1.6z"/>
<path d="M137.8 94.5h1.6z"/>
<path d="M137.8 91.5h1.6z"/>
<path d="M140.9 105.2l1.5 1.5z"/>
<path d="M140.9 105.2l-1.5 1.5z"/>
<path d="M137.8 106.7h1.6z"/>
<path d="M136.3 106.7h1.5z"/>
<path d="M137.8 105.2v1.5z"/>
<path d="M136.3 105.2h1.5z"/>
<path d="M134.8 105.2h1.5z"/>
<path d="M134.8 106.7h1.5z"/>
<path d="M134.8 103.7h1.5z"/>
<path d="M125.6 140.3h1.6z"/>
<path d="M121.1 140.3h1.5z"/>
<path d="M127.2 140.3v1.5z"/>
<path d="M127.2 144.8v1.5z"/>
<path d="M131.7 146.3v1.6z"/>
<path d="M131.7 96.1v1.5z"/>
<circle cx="122.2" cy="103.9" r=".04"/>
<circle cx="127.4" cy="108.7" r=".04"/>
<circle cx="126.1" cy="109.5" r=".04"/>
<circle cx="126.9" cy="110.9" r=".04"/>
<circle cx="122.2" cy="116.1" r=".04"/>
<circle cx="127.4" cy="120.9" r=".04"/>
<circle cx="126.1" cy="121.7" r=".04"/>
<circle cx="126.9" cy="123.1" r=".04"/>
<circle cx="122.2" cy="128.3" r=".04"/>
<circle cx="127.4" cy="133.1" r=".04"/>
<circle cx="126.1" cy="133.9" r=".04"/>
<circle cx="126.9" cy="135.3" r=".04"/>
<circle cx="122.2" cy="91.8" r=".04"/>
<circle cx="126.1" cy="140" r=".04"/>
<circle cx="126.9" cy="141.4" r=".04"/>
</g>
<g fill="#800000" stroke="#800000" stroke-width=".19">
<path d="M23.6 29.8v156.1z"/>
<path d="M23.6 185.9h232.3z"/>
<path d="M255.9 29.8v156.1z"/>
<path d="M23.6 29.8h232.3z"/>
</g>
<g fill="#800000" stroke="#800000" stroke-width=".25">
<path d="M104.3 112.8h3.8z"/>
<path d="M104.3 112.8v13.7z"/>
<path d="M108.1 112.8v13.7z"/>
<path d="M104.3 126.5h3.8z"/>
</g>
<g fill="#800000" stroke="#800000" stroke-width=".38">
<path d="M106.6 114.3h.8z"/>
<path d="M106.6 117.4h.8z"/>
<path d="M106.6 115.9h.8z"/>
<path d="M106.6 120.4h.8z"/>
<path d="M106.6 118.9h.8z"/>
<path d="M106.6 122h.8z"/>
<path d="M106.6 123.5h.8z"/>
<path d="M106.6 125h.8z"/>
<path d="M105.1 125h.7z"/>
<path d="M105.1 123.5h.7z"/>
<path d="M105.1 122h.7z"/>
<path d="M105.1 120.4h.7z"/>
</g>
<g fill="#800000" stroke="#800000" stroke-width=".17">
<path d="M101.3 123.9v2.3z"/>
<path d="M122.6 104.2h3z"/>
<path d="M122.6 103.1h3z"/>
<path d="M125.6 103.1v1.1z"/>
<path d="M122.6 103.1v1.1z"/>
<path d="M127.7 105.2v3z"/>
<path d="M126.6 105.2v3z"/>
<path d="M126.6 105.2h1.1z"/>
<path d="M126.6 108.2h1.1z"/>
<path d="M122.6 109.2h3z"/>
<path d="M122.6 110.3h3z"/>
<path d="M122.6 109.2v1.1z"/>
<path d="M125.6 109.2v1.1z"/>
<path d="M126.6 111.3v3z"/>
<path d="M127.7 111.3v3z"/>
<path d="M126.6 114.3h1.1z"/>
<path d="M126.6 111.3h1.1z"/>
<path d="M122.6 116.4h3z"/>
<path d="M122.6 115.3h3z"/>
<path d="M125.6 115.3v1.1z"/>
<path d="M122.6 115.3v1.1z"/>
<path d="M127.7 117.4v3z"/>
<path d="M126.6 117.4v3z"/>
<path d="M126.6 117.4h1.1z"/>
<path d="M126.6 120.4h1.1z"/>
<path d="M122.6 121.4h3z"/>
<path d="M122.6 122.5h3z"/>
<path d="M122.6 121.4v1.1z"/>
<path d="M125.6 121.4v1.1z"/>
<path d="M126.6 123.5v3z"/>
<path d="M127.7 123.5v3z"/>
<path d="M126.6 126.5h1.1z"/>
<path d="M126.6 123.5h1.1z"/>
<path d="M122.6 128.6h3z"/>
<path d="M122.6 127.5h3z"/>
<path d="M125.6 127.5v1.1z"/>
<path d="M122.6 127.5v1.1z"/>
<path d="M127.7 129.6v3z"/>
<path d="M126.6 129.6v3z"/>
<path d="M126.6 129.6h1.1z"/>
<path d="M126.6 132.6h1.1z"/>
<path d="M122.6 133.6h3z"/>
<path d="M122.6 134.7h3z"/>
<path d="M122.6 133.6v1.1z"/>
<path d="M125.6 133.6v1.1z"/>
<path d="M126.6 135.7v3z"/>
<path d="M127.7 135.7v3z"/>
<path d="M126.6 138.7h1.1z"/>
<path d="M126.6 135.7h1.1z"/>
<path d="M122.6 92h3z"/>
<path d="M122.6 91h3z"/>
<path d="M125.6 91v1z"/>
<path d="M122.6 91v1z"/>
<path d="M122.6 139.7h3z"/>
<path d="M122.6 140.8h3z"/>
<path d="M122.6 139.7v1.1z"/>
<path d="M125.6 139.7v1.1z"/>
<path d="M126.6 141.8v3z"/>
<path d="M127.7 141.8v3z"/>
<path d="M126.6 144.8h1.1z"/>
<path d="M126.6 141.8h1.1z"/>
<path d="M130.6 147.9h2.3z"/>
<path d="M130.6 97.6h2.3z"/>
</g>
<g fill="#800000" stroke="#800000" stroke-width=".13">
<path d="M125.9 93.9h2.5v.3h-2.5z"/>
<path d="M125.9 93.3h2.5v.3h-2.5z"/>
<path d="M139.4 91h6.1v.9h-6.1z"/>
<path d="M136.3 103.2h6.1v.9h-6.1z"/>
</g>
<g fill="#008000" stroke="#008000" stroke-width=".13">
<path d="M134.8 105.2v1.5z"/>
<path d="M134.8 106.7v4.6z"/>
<path d="M137.8 93v1.5z"/>
<path d="M137.8 94.5v1.6z"/>
<path d="M127.2 96.1h4.5z"/>
<path d="M131.7 96.1h6.1z"/>
<path d="M137.8 96.1v1.5z"/>
<path d="M137.8 97.6h7.7z"/>
<path d="M145.5 97.6v13.7z"/>
<path d="M134.8 111.3h10.7z"/>
<path d="M127.2 146.3h4.5z"/>
<path d="M131.7 146.3h3.1z"/>
<path d="M134.8 111.3v35z"/>
<path d="M127.2 103.7h7.6z"/>
<path d="M127.2 91.5h10.6z"/>
<path d="M110.4 91.5v22.8z"/>
<path d="M110.4 91.5h10.7z"/>
<path d="M110.4 115.9h1.5z"/>
<path d="M111.9 103.7v12.2z"/>
<path d="M111.9 103.7h9.2z"/>
<path d="M110.4 117.4h3.1z"/>
<path d="M113.5 109.8v7.6z"/>
<path d="M113.5 109.8h7.6z"/>
<path d="M110.4 118.9h4.6z"/>
<path d="M115 115.9v3z"/>
<path d="M115 115.9h6.1z"/>
<path d="M110.4 120.4h10.7z"/>
<path d="M121.1 120.4v1.6z"/>
<path d="M110.4 122h9.1z"/>
<path d="M119.5 122v6.1z"/>
<path d="M119.5 128.1h1.6z"/>
<path d="M110.4 123.5h7.6z"/>
<path d="M118 123.5v10.7z"/>
<path d="M118 134.2h3.1z"/>
<path d="M110.4 125h6.1z"/>
<path d="M116.5 125v15.3z"/>
<path d="M116.5 140.3h4.6z"/>
<circle cx="131.7" cy="146.3" r=".3"/>
<circle cx="131.7" cy="96.1" r=".3"/>
<circle cx="127.2" cy="109.8" r=".3"/>
<circle cx="127.2" cy="115.9" r=".3"/>
<circle cx="127.2" cy="122" r=".3"/>
<circle cx="127.2" cy="128.1" r=".3"/>
<circle cx="127.2" cy="134.2" r=".3"/>
<circle cx="127.2" cy="140.3" r=".3"/>
</g>
<g fill="none" stroke="#808080" stroke-width=".13">
<path d="M28.9 162.3l-.1-.4 .2-.1 .4 1M29.1 162.8h-.4a.34 .34 0 0 0-.3 .2 .34 .34 0 0 0 .1 .4 .71 .71 0 0 0 .8 .1M29.2 163.5l-.1 .1M29.4 162.9l.1 .1M29.5 162.5l.1 .3M29.5 162.8l.1 .1M29.5 162v.1M29.6 162.1a.32 .32 0 0 0-.1-.5l-.1 .4v.3M29.7 162.8h.1M29.7 162.9l-.2 .1M29.7 162.9l.1 .1v-.1M29.8 162.9a1.01 1.01 0 0 1 .8-1 .64 .64 0 0 1 .2 .7 .64 .64 0 0 1-.6 .5"/>
<path d="M29.8 162.9l.3 .6-.4-.4M30.3 163v.1M30.5 162.9a.28 .28 0 0 1 .4 .3 .28 .28 0 0 1-.4 .3l-.5-.1a.73 .73 0 0 1-1 .4v-.1"/>
</g>
<g font-size="2.5" fill="#800000">
<text x="39.3" y="31.7">1</text>
<text x="67.8" y="31.7">2</text>
<text x="96.2" y="31.7">3</text>
<text x="124.7" y="31.7">4</text>
<text x="153.2" y="31.7">5</text>
<text x="181.7" y="31.7">6</text>
<text x="210.1" y="31.7">7</text>
<text x="238.6" y="31.7">8</text>
<text x="23.9" y="48">A</text>
<text x="254" y="48">A</text>
<text x="23.9" y="78.3">B</text>
<text x="254" y="78.3">B</text>
<text x="23.9" y="108.7">C</text>
<text x="254" y="108.7">C</text>
<text x="23.9" y="139">D</text>
<text x="254" y="139">D</text>
<text x="23.9" y="169.3">E</text>
<text x="254" y="169.3">E</text>
<text x="39.3" y="185.6">1</text>
<text x="67.8" y="185.6">2</text>
<text x="96.2" y="185.6">3</text>
<text x="124.7" y="185.6">4</text>
<text x="153.2" y="185.6">5</text>
<text x="181.7" y="185.6">6</text>
<text x="210.1" y="185.6">7</text>
<text x="238.6" y="185.6">8</text>
</g>
<g font-size="2.1" fill="#008000">
<text x="214" y="167.7">Copyright 2009 Gadget Factory, LLC</text>
<text x="83" y="179.9">This work is licensed under the Creative Commons Non-Commercial Attribution License.</text>
</g>
<g font-size="1.7" fill="#808080">
<text x="131.9" y="90">POWER_JACKRCA</text>
<text x="128.1" y="95.8">4.7nF</text>
<text x="128.1" y="92.8">C1</text>
<text x="140.7" y="96.1">AUDIO</text>
<text x="128.9" y="102.2">POWER_JACKRCA</text>
<text x="140.5" y="108.2">TV</text>
<text x="107.4" y="127.9">U$1</text>
</g>
<text font-size="1.7" fill="#008000" x="214" y="170.7">See more details at www.GadgetFactory.net</text>
<g font-size="1.4" fill="#808080">
<text x="108.8" y="114.1">B8</text>
<text x="108.8" y="115.7">B7</text>
<text x="108.8" y="117.2">B6</text>
<text x="108.8" y="118.7">B5</text>
<text x="99.5" y="124.8">GN</text>
<text x="100.1" y="121.7">3V3@2</text>
<text x="100.1" y="123.3">2V5@2</text>
<text x="100.8" y="120.2">5V@2</text>
<text x="101.5" y="124.8">D@2</text>
<text x="108.8" y="120.2">B4</text>
<text x="108.8" y="121.7">B3</text>
<text x="108.8" y="123.3">B2</text>
<text x="108.8" y="124.8">B1</text>
</g>
<g font-size="1.3" fill="#808080">
<text x="130.4" y="98.8">GND</text>
<text x="100.9" y="126.4" transform="rotate(-90 100.9 126.4)">GND</text>
<text x="130.4" y="149.1">GND</text>
</g>
<g font-size="1.2" fill="#008000">
<text x="83" y="181.4">To view a copy of this license, visit http://creativecommons.org/ ; or, (b) send a letter to Creative Commons, 171</text>
<text x="135.6" y="181.4">2nd Street, Suite 300, San Francisco, California, 94105, USA.</text>
</g>
</svg>
